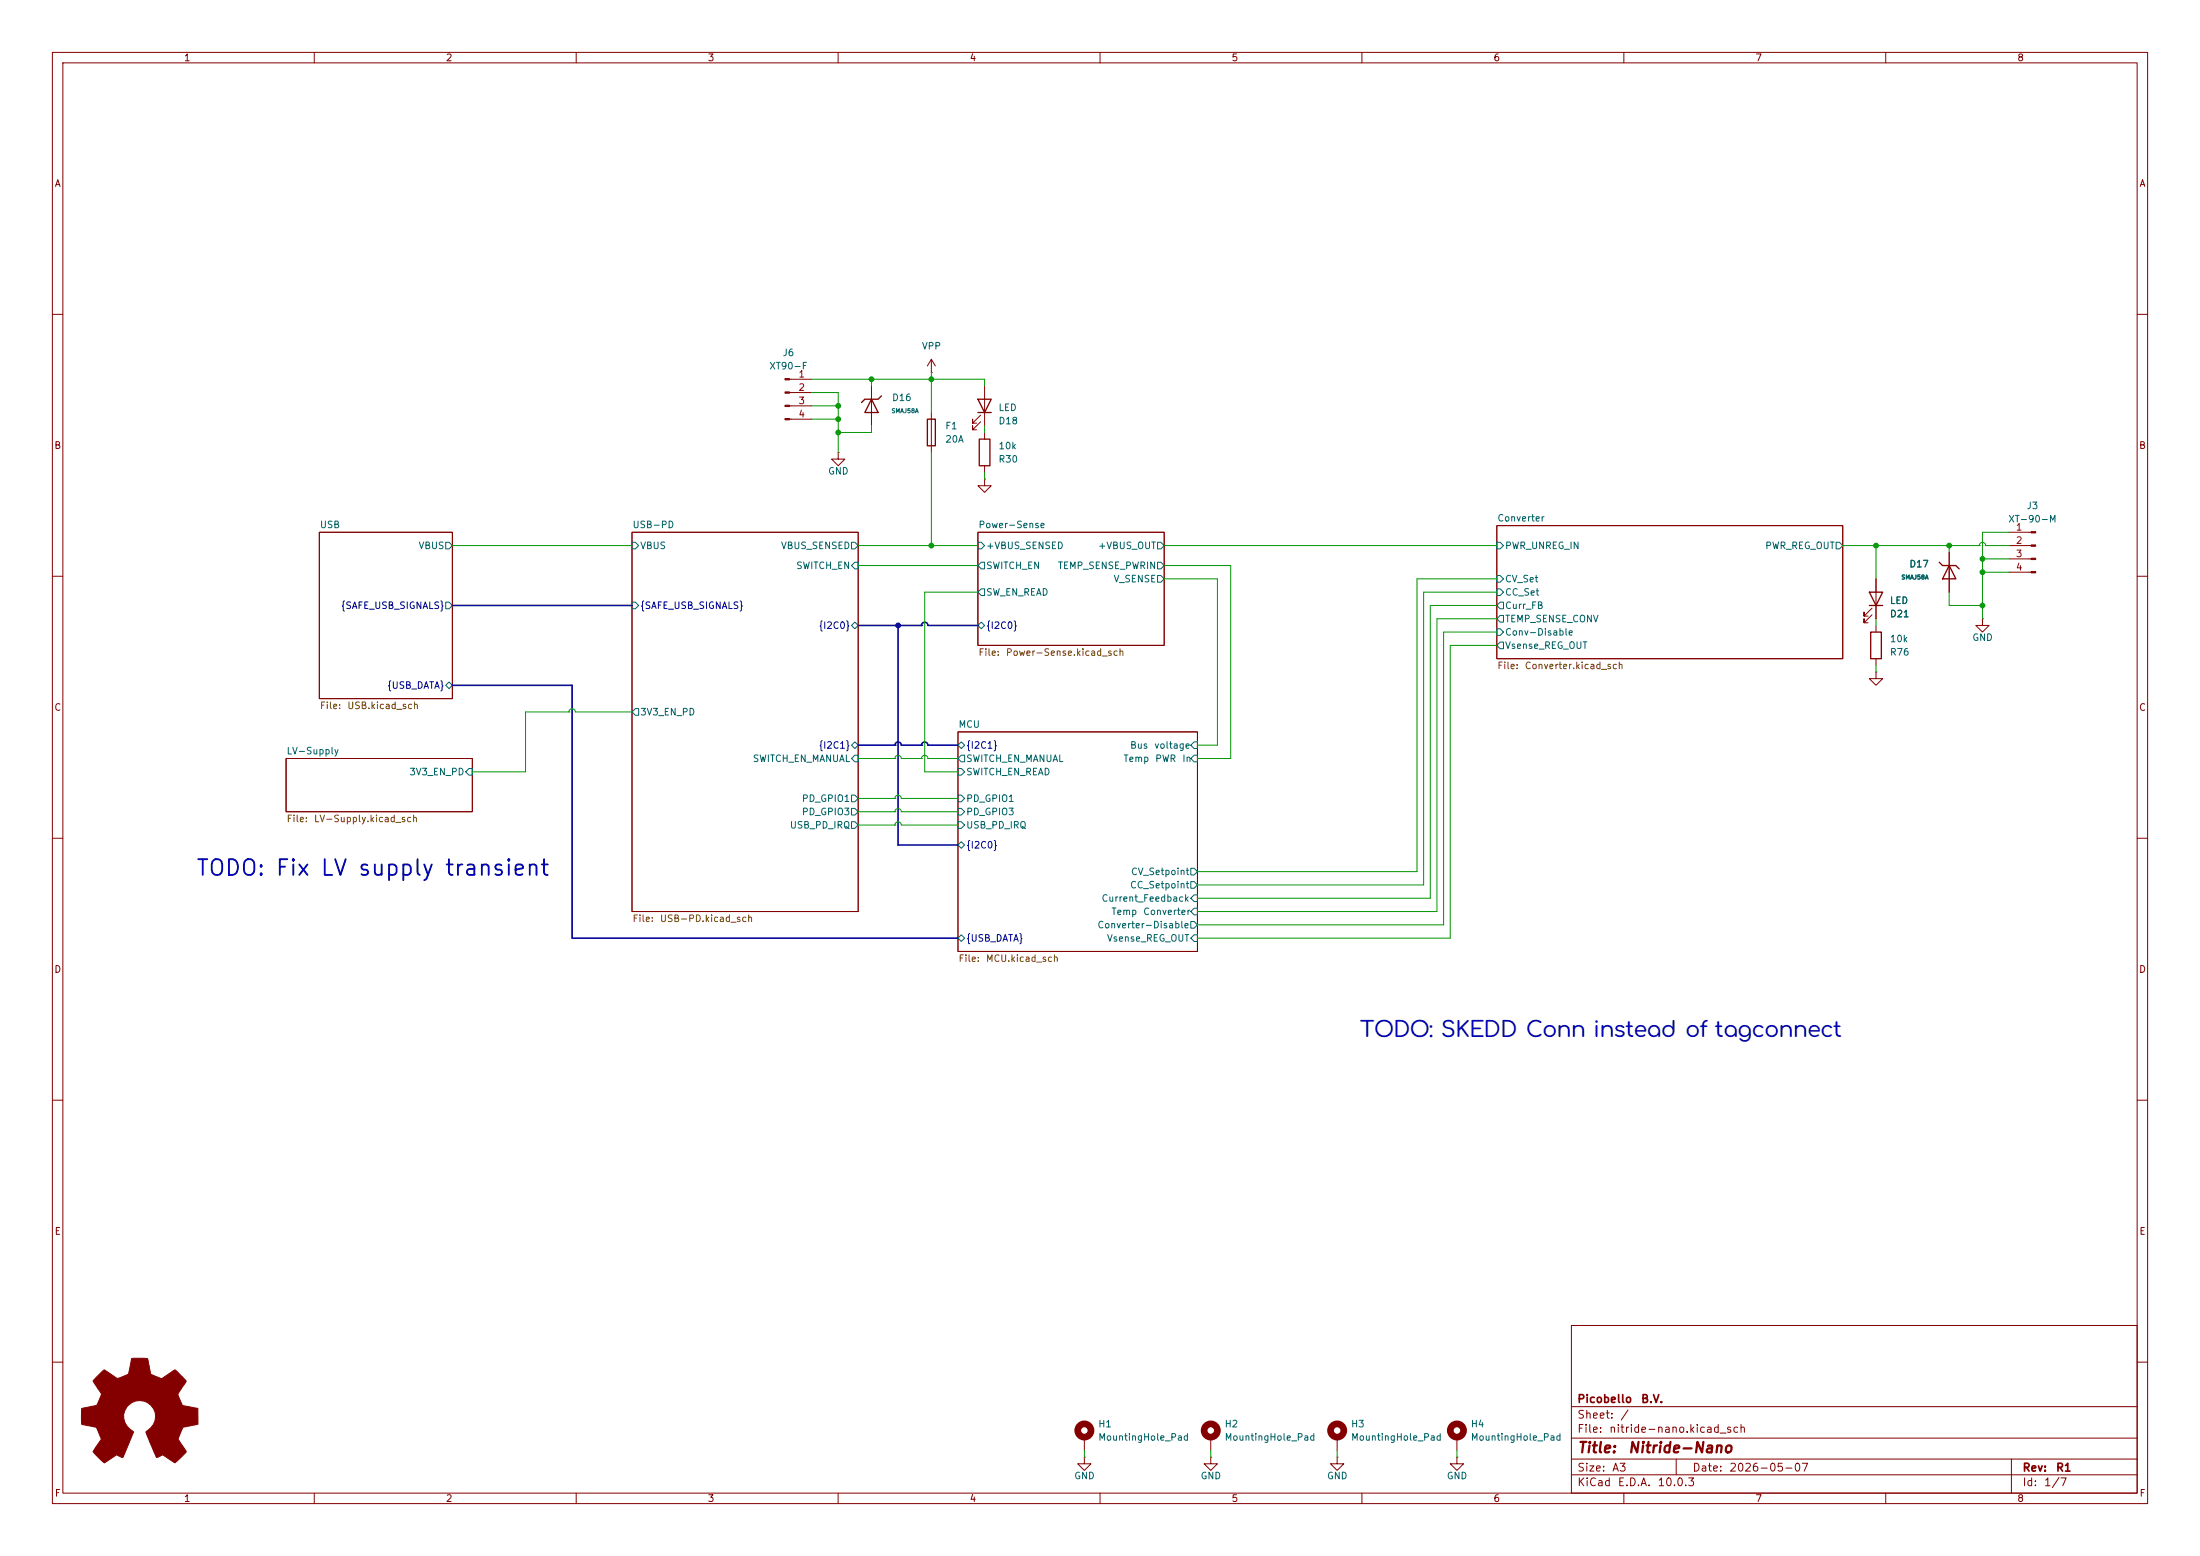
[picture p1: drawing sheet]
<svg xmlns="http://www.w3.org/2000/svg" width="420mm" height="297mm" viewBox="0 0 420 297" stroke-linecap="round" stroke-linejoin="round" font-family="sans-serif">
<g fill="none" stroke="#840000" stroke-width=".19">
<path d="M10 10h400v277h-400zM12 12h396v273h-396zM60 10v2M110 10v2M160 10v2M210 10v2M260 10v2M310 10v2M360 10v2M10 60h2M150.7 72.4h4.2M150.7 74.9h4.2"/>
<path d="M150.7 77.5h4.2M166.4 73.7v7.6M177.8 71.1h.1M177.8 68.6v2.5M177.8 78.7v7.7M177.8 68.6l-.8 1.3M177.8 68.6l.8 1.3M187.2 79.2l-1.5 1.6v-.8v.8h.7M188 73.7v7.6M408 60h2M150.7 80h4.2M160 86.4v1.2h1.3l-1.3 1.3-1.3-1.3h1.3"/>
<path d="M160 86.4h.1M187.2 80.5l-1.5 1.5v-.7v.7h.7M188 91.4v1.3h-1.3l1.3 1.3 1.2-1.3h-1.2M188 91.4h.1M188 82.6v1.2M188 88.9v1.3M10 110h2M61 101.6h25.4v31.8h-25.4zM120.6 101.6h43.2v72.4h-43.2zM186.7 101.6h35.5v21.6h-35.5zM285.7 100.3h66.1v25.4h-66.1zM357.4 117.3l-1.5 1.6v-.8v.8h.7"/>
<path d="M357.4 116.1l-1.5 1.5v-.8v.8h.7M358.1 110.5v7.6M358.1 119.4v1.3M372.1 105.4v7.6M378.5 118.1v1.3h-1.3l1.3 1.3 1.2-1.3h-1.2M378.5 118.1h.1M383.5 101.6h4.3M383.5 104.1h4.3M383.5 106.7h4.3M383.5 109.2h4.3M408 110h2M182.9 139.7h45.7v41.9h-45.7z"/>
<path d="M358.1 128.3v1.2h-1.2l1.2 1.3 1.3-1.3h-1.3M358.1 128.3h.1M358.1 125.7v1.3M10 160h2M54.6 144.8h35.6v10.1h-35.6zM408 160h2M10 210h2M408 210h2M300 253h108v32h-108zM10 260h2M207 278.1v1.3h1.3l-1.3 1.3-1.3-1.3h1.3M207 278.1h.1"/>
<path d="M207 274.3v2.6M231.1 278.1v1.3h1.3l-1.3 1.3-1.2-1.3h1.2M231.1 278.1h.1M231.1 274.3v2.6M255.3 278.1v1.3h1.2l-1.2 1.3-1.3-1.3h1.3M255.3 278.1h.1M255.3 274.3v2.6M278.1 278.1v1.3h1.3l-1.3 1.3-1.2-1.3h1.2M278.1 278.1h.1M278.1 274.3v2.6M300 278.5h108M300 274.5h108"/>
<path d="M300 268.5h108M320 278.5v3M384 278.5v6.5M408 260h2M60 285v2M110 285v2M160 285v2M210 285v2M260 285v2M300 281.5h108M310 285v2M360 285v2"/>
</g>
<g fill="none" stroke="#006464" stroke-width=".19">
<path d="M85.1 114.9h.6l.7 .7-.7 .6h-.6zM85.1 103.5h.6l.7 .6-.7 .7h-.6zM120.6 114.9h.7l.6 .7-.6 .6h-.7zM120.6 103.5h.7l.6 .6-.6 .7h-.7zM162.6 119.4l.6-.7 .6 .7-.6 .6zM162.6 103.5h.6l.6 .6-.6 .7h-.6zM163.2 107.3h.6v1.3h-.6l-.6-.6zM186.7 103.5h.6l.7 .6-.7 .7h-.6zM186.7 119.4l.6-.7 .7 .7-.7 .6zM187.3 112.4h.7v1.3h-.7l-.6-.7zM187.3 107.3h.7v1.3h-.7l-.6-.6zM221 103.5h.6l.6 .6-.6 .7h-.6z"/>
<path d="M221 109.9h.6l.6 .6-.6 .6h-.6zM221 107.3h.6l.6 .7-.6 .6h-.6zM285.7 103.5h.7l.6 .6-.6 .7h-.7zM285.7 112.4h.7l.6 .6-.6 .7h-.7zM285.7 109.9h.7l.6 .6-.6 .6h-.7zM286.4 114.9h.6v1.3h-.6l-.7-.6zM286.4 117.5h.6v1.2h-.6l-.7-.6zM350.5 103.5h.7l.6 .6-.6 .7h-.7zM85.1 130.8l.6-.6 .7 .6-.7 .6zM121.3 135.3h.6v1.2h-.6l-.7-.6zM285.7 120h.7l.6 .7-.6 .6h-.7zM286.4 122.6h.6v1.2h-.6l-.7-.6z"/>
<path d="M89.5 146.7h.7v1.3h-.7l-.6-.7zM162.6 151.8h.6l.6 .6-.6 .6h-.6zM162.6 154.3h.6l.6 .6-.6 .7h-.6zM162.6 156.8h.6l.6 .7-.6 .6h-.6zM162.6 142.2l.6-.6 .6 .6-.6 .7zM163.2 144.1h.6v1.3h-.6l-.6-.6zM182.9 142.2l.6-.6 .6 .6-.6 .7zM182.9 146.7h.6l.6 .6-.6 .7h-.6zM182.9 151.8h.6l.6 .6-.6 .6h-.6zM182.9 154.3h.6l.6 .6-.6 .7h-.6zM182.9 156.8h.6l.6 .7-.6 .6h-.6zM183.5 144.1h.6v1.3h-.6l-.6-.6z"/>
<path d="M227.3 142.2l.7-.6h.6v1.3h-.6zM228 144.1h.6v1.3h-.6l-.7-.6zM182.9 179.1l.6-.7 .6 .7-.6 .6zM182.9 161.3l.6-.6 .6 .6-.6 .6zM227.3 165.7h.7l.6 .7-.6 .6h-.7zM227.3 168.3h.7l.6 .6-.6 .6h-.7zM227.3 175.9h.7l.6 .6-.6 .7h-.7zM227.3 179.1l.7-.7h.6v1.3h-.6zM228 170.8h.6v1.3h-.6l-.7-.6zM228 173.4h.6v1.2h-.6l-.7-.6z"/>
</g>
<path d="M166.4 76.2l1.2 2.5h-2.5zM168.3 75.6l-.7 .6h-2.5l-.6 .6M186.7 76.2h2.5l-1.2 2.5zM186.7 78.7h2.5M177 80h1.6v5.1h-1.6zM186.9 83.8h2.1v5.1h-2.1zM356.9 113h2.5l-1.3 2.6zM356.9 115.6h2.5M370.2 107.3l.6 .7h2.6l.6 .6M372.1 108l1.3 2.5h-2.6zM357.1 120.7h2.1v5h-2.1z" fill="none" stroke="#840000" stroke-width=".25"/>
<g fill="#840000" stroke="#840000" stroke-width=".19">
<path d="M387.8 101.5h.8v.2h-.8z"/>
<path d="M387.8 104h.8v.3h-.8z"/>
<path d="M387.8 106.6h.8v.2h-.8z"/>
<path d="M387.8 109.1h.8v.2h-.8z"/>
<path d="M149.9 72.3h.8v.2h-.8z"/>
<path d="M149.9 74.8h.8v.3h-.8z"/>
<path d="M149.9 77.3h.8v.3h-.8z"/>
<path d="M149.9 79.9h.8v.2h-.8z"/>
<path d="M18.4 262.9l1.5-1.4 2.5 1.6 .5-.1 1.6-.7 .6-3h2.9a.92 .92 0 0 1 .4 1l.4 2 2.1 .9 2.4-1.7a.97 .97 0 0 1 .8 .6l1.4 1.6-1.5 2.3 .2 .8 .6 1.5 3 .5v3l-2.8 .6-1 2.3 1.6 2.4-1.5 1.5a.81 .81 0 0 1-.8 .6l-2.2-1.5-1.2 .5-2.1-4.9a3.1 3.1 0 0 0 1.8-3.4 3.1 3.1 0 0 0-2.9-2.6 3.1 3.1 0 0 0-3 2.4 3.1 3.1 0 0 0 1.7 3.5l.1 .1-2.1 4.9-1.1-.5-2.4 1.5-2.1-2.1 1.6-2.4-.6-1.4-.4-.8-2.8-.6v-2.9a.87 .87 0 0 1 .9-.3l2-.5 .9-2-1.6-2.6z"/>
</g>
<g fill="none" stroke="#840000" stroke-width="1.3">
<circle cx="207" cy="273" r="1.27"/>
<circle cx="231.1" cy="273" r="1.27"/>
<circle cx="255.3" cy="273" r="1.27"/>
<circle cx="278.1" cy="273" r="1.27"/>
</g>
<path d="M163.8 119.4h12.1" fill="none" stroke="#000084" stroke-width=".3"/>
<circle cx="175.9" cy="119.4" r=".15" fill="#000084"/>
<path d="M86.4 115.6h34.2M171.4 119.4v41.9h11.5M175.9 119.4l.2-.5 .4-.1 .5 .1 .1 .5h9.6M86.4 130.8h22.8M163.8 142.2h7M109.2 179.1h73.7" fill="none" stroke="#000084" stroke-width=".3"/>
<circle cx="170.8" cy="142.2" r=".15" fill="#000084"/>
<path d="M170.8 142.2l.2-.4 .4-.2 .5 .2 .2 .4h3.8" fill="none" stroke="#000084" stroke-width=".3"/>
<circle cx="175.9" cy="142.2" r=".15" fill="#000084"/>
<path d="M109.2 130.8v48.3M175.9 142.2l.2-.4 .4-.2 .5 .2 .1 .4h5.8" fill="none" stroke="#000084" stroke-width=".3"/>
<g fill="none" stroke="#009600" stroke-width=".19">
<path d="M154.9 72.4h33.1v1.3M154.9 74.9h5.1v11.5M154.9 77.5h5.1M166.4 72.4v1.3M177.8 71.1v7.6M154.9 80h5.1M166.4 81.3v1.3h-6.4M177.8 86.4v17.7M188 81.3v1.3M188 90.2v1.2M86.4 104.1h34.2M163.8 108h22.9"/>
<path d="M163.8 104.1h22.9M186.7 113h-10.2v34.3h6.4M222.2 110.5h10.2v31.7h-3.8M222.2 108h12.7v36.8h-6.3M222.2 104.1h63.5M285.7 110.5h-15.2v55.9h-41.9M285.7 113h-13.9v55.9h-43.2M285.7 115.6h-12.7v55.9h-44.4M285.7 118.1h-11.4v55.9h-45.7M351.8 104.1h26.1M358.1 104.1v6.4M358.1 118.1v1.3"/>
<path d="M372.1 113v2.6h6.4M372.1 104.1v1.3M377.9 104.1h.1M377.9 104.1l.1-.4 .5-.2 .4 .2 .2 .4h4.4M378.5 109.2h5M378.5 106.7h5M383.5 101.6h-5v16.5M108.6 135.9h.1M108.6 135.9l.2-.4 .4-.2 .5 .2 .1 .4h10.8M108.6 135.9h-8.3v11.4h-10.1M285.7 120.7h-10.1v55.8h-47M285.7 123.2h-8.8v55.9h-48.3"/>
<path d="M358.1 127v1.3M163.8 144.8h7M163.8 152.4h7M163.8 154.9h7M163.8 157.5h7M170.8 152.4h.1M170.8 152.4l.2-.4 .4-.2 .5 .2 .2 .4h10.8M170.8 144.8h.1M170.8 144.8l.2-.5 .4-.1 .5 .1 .2 .5h3.8M170.8 154.9h.1M170.8 154.9l.2-.4 .4-.2 .5 .2 .2 .4h10.8M170.8 157.5h.1"/>
<path d="M170.8 157.5l.2-.5 .4-.1 .5 .1 .2 .5h10.8M175.9 144.8h.1M175.9 144.8l.2-.5 .4-.1 .5 .1 .1 .5h5.8M207 276.9v1.2M231.1 276.9v1.2M255.3 276.9v1.2M278.1 276.9v1.2"/>
</g>
<path d="M358.1 110.5v2.5M358.1 115.6v2.5M372.1 105.4v7.6" fill="none" stroke="#840000" stroke-width=".19"/>
<g fill="#009600" stroke="#009600" stroke-width=".19">
<circle cx="160" cy="77.5" r=".46"/>
<circle cx="378.5" cy="106.7" r=".46"/>
<circle cx="372.1" cy="104.1" r=".46"/>
<circle cx="358.1" cy="104.1" r=".46"/>
<circle cx="378.5" cy="109.2" r=".46"/>
<circle cx="378.5" cy="115.6" r=".46"/>
<circle cx="166.4" cy="72.4" r=".46"/>
<circle cx="177.8" cy="72.4" r=".46"/>
<circle cx="177.8" cy="104.1" r=".46"/>
<circle cx="160" cy="82.6" r=".46"/>
<circle cx="160" cy="80" r=".46"/>
</g>
<circle cx="171.4" cy="119.4" r=".46" fill="#000084" stroke="#000084" stroke-width=".19"/>
<text font-size="4.2" fill="#0000c2" x="259.7" y="198">TODO: SKEDD Conn instead of tagconnect</text>
<text font-size="3" fill="#0000c2" x="37.3" y="167.9">TODO: Fix LV supply transient</text>
<g font-size="2" fill="#840000">
<text x="301" y="277.8">Title:</text>
<text x="310.7" y="277.8">Nitride-Nano</text>
</g>
<g font-size="1.5" fill="#840000">
<text x="301" y="268.1">Picobello</text>
<text x="313.2" y="268.1">B.V.</text>
<text x="301" y="273.8">File:</text>
<text x="301" y="271.1">Sheet:</text>
<text x="307.1" y="273.8">nitride-nano.kicad_sch</text>
<text x="309.2" y="271.1">/</text>
<text x="301" y="281.2">Size:</text>
<text x="307.6" y="281.2">A3</text>
<text x="323" y="281.2">Date:</text>
<text x="330" y="281.2">2026-05-07</text>
<text x="386" y="281.2">Rev:</text>
<text x="392.4" y="281.2">R1</text>
<text x="301" y="284">KiCad</text>
<text x="308.7" y="284">E.D.A.</text>
<text x="316.3" y="284">10.0.3</text>
<text x="386" y="284">Id:</text>
<text x="390.1" y="284">1/7</text>
</g>
<g font-size="1.3" fill="#840000">
<text x="35" y="12">1</text>
<text x="85" y="12">2</text>
<text x="135" y="12">3</text>
<text x="185" y="12">4</text>
<text x="235" y="12">5</text>
<text x="285" y="12">6</text>
<text x="335" y="12">7</text>
<text x="385" y="12">8</text>
<text x="10.3" y="36">A</text>
<text x="408.3" y="36">A</text>
<text x="10.3" y="86">B</text>
<text x="408.2" y="86">B</text>
<text x="10.3" y="136">C</text>
<text x="408.2" y="136">C</text>
<text x="10.3" y="186">D</text>
<text x="408.2" y="186">D</text>
<text x="10.3" y="236">E</text>
<text x="408.3" y="236">E</text>
<text x="10.3" y="286">F</text>
<text x="35" y="287">1</text>
<text x="85" y="287">2</text>
<text x="135" y="287">3</text>
<text x="185" y="287">4</text>
<text x="235" y="287">5</text>
<text x="285" y="287">6</text>
<text x="335" y="287">7</text>
<text x="385" y="287">8</text>
<text x="408.3" y="286">F</text>
</g>
<g font-size="1.3" fill="#006464">
<text x="146.8" y="70.8">XT90-F</text>
<text x="149.3" y="68.3">J6</text>
<text x="175.9" y="67">VPP</text>
<text x="170.2" y="76.9">D16</text>
<text x="180.3" y="82.3">F1</text>
<text x="190.5" y="78.8">LED</text>
<text x="190.5" y="81.3">D18</text>
<text x="180.3" y="84.8">20A</text>
<text x="190.5" y="86.1">10k</text>
<text x="190.5" y="88.6">R30</text>
<text x="158" y="90.9">GND</text>
<text x="61" y="101.1">USB</text>
<text x="120.6" y="101.1">USB-PD</text>
<text x="186.7" y="101.1">Power-Sense</text>
<text x="285.8" y="99.8">Converter</text>
<text x="383.3" y="100">XT-90-M</text>
<text x="386.8" y="97.5">J3</text>
<text x="79.8" y="105.1">VBUS</text>
<text x="122.1" y="105.1">VBUS</text>
<text x="149" y="105.1">VBUS_SENSED</text>
<text x="188.2" y="105.1">+VBUS_SENSED</text>
<text x="209.5" y="105.1">+VBUS_OUT</text>
<text x="287.2" y="105.1">PWR_UNREG_IN</text>
<text x="336.9" y="105.1">PWR_REG_OUT</text>
<text x="151.9" y="108.9">SWITCH_EN</text>
<text x="188.2" y="108.9">SWITCH_EN</text>
<text x="201.8" y="108.9">TEMP_SENSE_PWRIN</text>
<text x="212.5" y="111.5">V_SENSE</text>
<text x="287.2" y="111.5">CV_Set</text>
<text x="364.4" y="108.6">D17</text>
<text x="188.2" y="114">SW_EN_READ</text>
<text x="287.2" y="114">CC_Set</text>
<text x="287.2" y="116.5">Curr_FB</text>
<text x="287.2" y="119.1">TEMP_SENSE_CONV</text>
<text x="360.7" y="115.6">LED</text>
<text x="360.7" y="118.1">D21</text>
<text x="287.2" y="121.6">Conv-Disable</text>
<text x="287.2" y="124.2">Vsense_REG_OUT</text>
<text x="360.7" y="122.9">10k</text>
<text x="360.7" y="125.4">R76</text>
<text x="376.4" y="122.6">GND</text>
<text x="122.1" y="136.9">3V3_EN_PD</text>
<text x="182.9" y="139.2">MCU</text>
<text x="215.6" y="143.2">Bus</text>
<text x="220.2" y="143.2">voltage</text>
<text x="54.6" y="144.3">LV-Supply</text>
<text x="78" y="148.3">3V3_EN_PD</text>
<text x="143.6" y="145.8">SWITCH_EN_MANUAL</text>
<text x="184.3" y="145.8">SWITCH_EN_MANUAL</text>
<text x="184.3" y="148.3">SWITCH_EN_READ</text>
<text x="214.4" y="145.8">Temp</text>
<text x="220.4" y="145.8">PWR</text>
<text x="225.6" y="145.8">In</text>
<text x="153" y="153.4">PD_GPIO1</text>
<text x="153" y="155.9">PD_GPIO3</text>
<text x="184.3" y="153.4">PD_GPIO1</text>
<text x="184.3" y="155.9">PD_GPIO3</text>
<text x="150.7" y="158.5">USB_PD_IRQ</text>
<text x="184.3" y="158.5">USB_PD_IRQ</text>
<text x="215.8" y="167.3">CV_Setpoint</text>
<text x="210.2" y="172.4">Current_Feedback</text>
<text x="215.6" y="169.9">CC_Setpoint</text>
<text x="209.4" y="177.5">Converter-Disable</text>
<text x="212.1" y="175">Temp</text>
<text x="218.1" y="175">Converter</text>
<text x="211.2" y="180">Vsense_REG_OUT</text>
<text x="209.6" y="272.8">H1</text>
<text x="209.6" y="275.3">MountingHole_Pad</text>
<text x="233.7" y="272.8">H2</text>
<text x="233.7" y="275.3">MountingHole_Pad</text>
<text x="257.8" y="272.8">H3</text>
<text x="257.8" y="275.3">MountingHole_Pad</text>
<text x="280.7" y="272.8">H4</text>
<text x="280.7" y="275.3">MountingHole_Pad</text>
<text x="205" y="282.7">GND</text>
<text x="229.1" y="282.7">GND</text>
<text x="253.2" y="282.7">GND</text>
<text x="276.1" y="282.7">GND</text>
</g>
<g font-size="1.3" fill="#a90000">
<text x="152.3" y="72.4">1</text>
<text x="152.3" y="74.9">2</text>
<text x="152.3" y="77.4">3</text>
<text x="152.3" y="80">4</text>
<text x="384.7" y="101.6">1</text>
<text x="384.7" y="104.1">2</text>
<text x="384.7" y="106.7">3</text>
<text x="384.7" y="109.2">4</text>
</g>
<g font-size="1.3" fill="#000084">
<text x="65" y="116.5">{SAFE_USB_SIGNALS}</text>
<text x="122.1" y="116.5">{SAFE_USB_SIGNALS}</text>
<text x="156.2" y="120.4">{I2C0}</text>
<text x="188.2" y="120.4">{I2C0}</text>
<text x="73.8" y="131.8">{USB_DATA}</text>
<text x="156.2" y="143.2">{I2C1}</text>
<text x="184.3" y="143.2">{I2C1}</text>
<text x="184.3" y="162.3">{I2C0}</text>
<text x="184.3" y="180">{USB_DATA}</text>
</g>
<g font-size="1.3" fill="#725600">
<text x="186.7" y="125.5">File:</text>
<text x="191.9" y="125.5">Power-Sense.kicad_sch</text>
<text x="285.8" y="128">File:</text>
<text x="291" y="128">Converter.kicad_sch</text>
<text x="61" y="135.6">File:</text>
<text x="66.2" y="135.6">USB.kicad_sch</text>
<text x="54.6" y="157.2">File:</text>
<text x="59.8" y="157.2">LV-Supply.kicad_sch</text>
<text x="120.6" y="176.3">File:</text>
<text x="125.9" y="176.3">USB-PD.kicad_sch</text>
<text x="182.9" y="183.9">File:</text>
<text x="188.1" y="183.9">MCU.kicad_sch</text>
</g>
<g font-size=".8" fill="#006464">
<text x="170.1" y="79">SMAJ58A</text>
<text x="362.9" y="110.8">SMAJ58A</text>
</g>
</svg>
